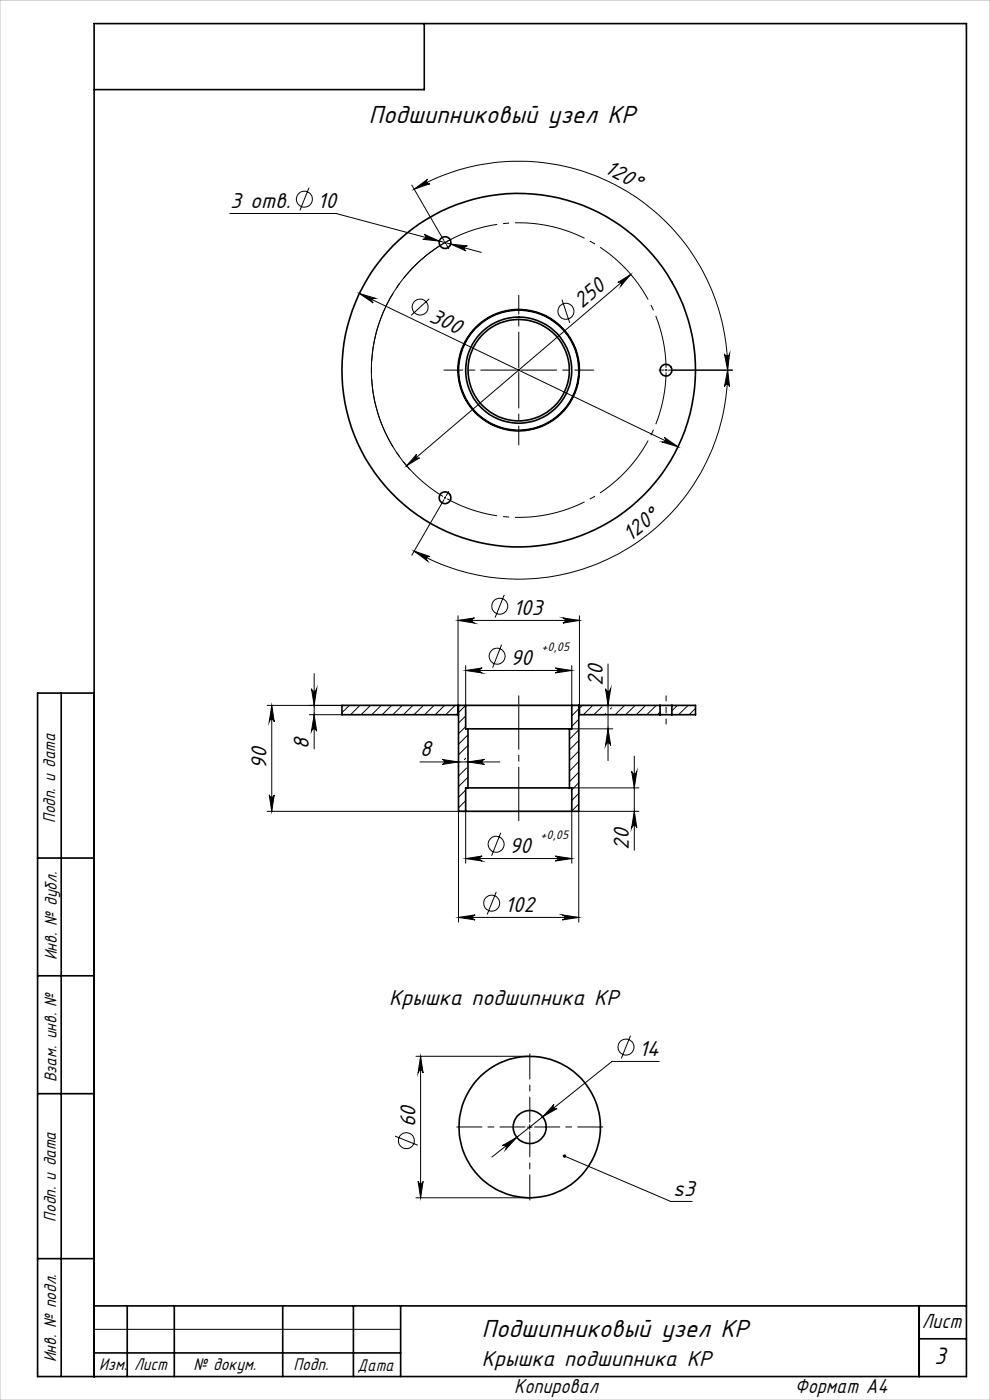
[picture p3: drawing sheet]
<svg xmlns="http://www.w3.org/2000/svg" width="210mm" height="297mm" viewBox="0 0 210 297" stroke-linecap="round" stroke-linejoin="round" font-family="sans-serif">
<g fill="none" stroke="#000" stroke-width=".21">
<path d="M65.5 39.8l-1.9 4.9M87.3 39.3l6.4 10.9M48.8 45.3h22.5l30.8 8.2M87.8 40.1l2.9-2.1a.54 .54 0 0 0-.2 .7 .54 .54 0 0 0 .7 .3zM87.8 40.1a44.3 44.3 0 0 1 66.5 38.4 44.3 44.3 0 0 1-66.5 38.4M90 49.7l3.2 1.4-3.5-.3a.55 .55 0 0 0 .6-.4 .55 .55 0 0 0-.3-.7zM94.3 51.3l.1 .2M94.4 51.5l-.2 .1M94.4 51.5l.1 .2M94.6 51.3l-.2 .2M95.6 51.8l3.5 .4a.55 .55 0 0 0-.6 .4 .55 .55 0 0 0 .3 .6zM95.7 50.8a31.2 31.2 0 0 0-8.8 48.8"/>
<path d="M131.1 59.9l2.7-1.7-2.1 2.5a.49 .49 0 0 0 0-.7 .49 .49 0 0 0-.6-.1zM133.8 58.2l-47.5 40.6M76.2 62.3l3.4 1a.55 .55 0 0 0-.7 .3 .55 .55 0 0 0 .3 .7zM76.2 62.3l67.6 32.5M91.1 63.4l-3.9 3.5M119.2 63.6l1.7 4.9M142.8 78.5h12.6M153.7 75.1a.55 .55 0 0 0 .5 .4 .55 .55 0 0 0 .6-.5l-.5 3.5zM154.3 78.5l.5 3.6a.55 .55 0 0 0-.6-.6 .55 .55 0 0 0-.5 .5zM88.4 96.4a.49 .49 0 0 0-.1 .7 .49 .49 0 0 0 .7 0l-2.7 1.7zM140.9 92.8l2.9 2-3.4-1a.55 .55 0 0 0 .7-.3 .55 .55 0 0 0-.2-.7zM87.8 116.9l3.4 1.2a.54 .54 0 0 0-.7 .2 .54 .54 0 0 0 .2 .7z"/>
<path d="M93.7 106.9l-6.4 10.9M97.2 130.6v19M97.2 131.6h25.7M97.2 131.6l3.4-.5a.55 .55 0 0 0-.5 .5 .55 .55 0 0 0 .5 .6zM106.4 136.8l-1.9 4.8M107 126.2l-2 4.8M119.4 131.1l3.5 .5-3.5 .6a.55 .55 0 0 0 .5-.6 .55 .55 0 0 0-.5-.5zM122.9 130.6v19M56.7 149.6h73.3M57.6 149.6l.6 3.5a.53 .53 0 0 0-.6-.5 .53 .53 0 0 0-.5 .5zM57.6 149.6v22.5M65.6 151.6h6.9"/>
<path d="M66.1 146.1a.55 .55 0 0 0 .5 .6 .55 .55 0 0 0 .6-.6l-.6 3.5zM66.6 151.6l.6 3.5a.55 .55 0 0 0-.6-.5 .55 .55 0 0 0-.5 .5zM66.6 142.9v16M74.1 149.6l-1.6 1.6M76.3 149.6l-1.9 2M78.6 149.6l-2 2M80.9 149.6l-2.1 2M83.1 149.6l-2 2M85.3 149.6l-2 2M87.6 149.6l-2 2M89.8 149.6l-2 2M92.1 149.6l-2 2"/>
<path d="M94.3 149.6l-2 2M96.6 149.6l-2.1 2M97.2 151.3l-.4 .3M98.8 142.2l3.5-.5a.53 .53 0 0 0-.5 .5 .53 .53 0 0 0 .5 .6zM98.8 141.2v8.4M98.8 142.2h22.5M98.8 149.6l-1.5 1.6M98.8 151.9l-1.5 1.5M98.8 154.2l-1.5 1.4M99.3 155.9l-2 2M99.3 158.1l-2 2M117.8 141.7l3.5 .5-3.5 .6a.53 .53 0 0 0 .5-.6 .53 .53 0 0 0-.5-.5z"/>
<path d="M120.8 154.6h9.2M121.3 141.2v8.4M122.8 152.6l-1.5 1.5M122.8 159.3l-2 2M122.8 150.4l-1.5 1.5M122.8 154.8l-2 2M122.8 157.1l-2 2M123.5 149.6l-.6 .6M125.7 149.6l-1.9 2M127.7 149.9l-1.7 1.7M128.4 146.1a.55 .55 0 0 0 .6 .6 .55 .55 0 0 0 .5-.6l-.5 3.5zM128.5 151.4l-.3 .2"/>
<path d="M129 154.6l.5 3.5a.55 .55 0 0 0-.5-.5 .55 .55 0 0 0-.6 .5zM129 140.9v20.5M129.7 150.1l-.2 .3M132.5 149.6l-2 2M134.7 149.6l-2 2M136.9 149.6l-1.9 2M139.2 149.6l-2 2M140 151.1l-.5 .5M143.7 149.6l-1.2 1.2M145.9 149.6l-2 2M147.5 150.3l-1.3 1.3M56.7 172.1l42.1 .1v10.9"/>
<path d="M57.1 168.6a.53 .53 0 0 0 .5 .5 .53 .53 0 0 0 .6-.5l-.6 3.5zM89.1 161.6h16.9M93.8 161.1l3.5 .5-3.5 .6a.53 .53 0 0 0 .5-.6 .53 .53 0 0 0-.5-.5zM97.3 172.2v23.4M98.8 160.9l-.3 .2M98.8 167.6l-1.5 1.5M98.8 169.9l-1.5 1.5M99 162.9l-1.7 1.7M99.3 161.6l3.5-.5a.53 .53 0 0 0-.5 .5 .53 .53 0 0 0 .5 .6zM99.3 164.9l-2 2M99.3 167.1h.1M106.2 176.7l-1.9 4.8"/>
<path d="M121.3 172.2v10.9M121.3 167.1h14.2M122.8 170.6l-1.5 1.4M122.8 161.6l-2 2M122.8 163.8l-2 2M122.8 166l-1.5 1.6M122.8 168.3l-1.5 1.5M122.8 172.2v23.4M122.8 172.1h12.7M134 163.6a.55 .55 0 0 0 .5 .6 .55 .55 0 0 0 .6-.6l-.6 3.5zM134.5 172.1l.6 3.5a.55 .55 0 0 0-.6-.5 .55 .55 0 0 0-.5 .5zM134.5 160.4v20"/>
<path d="M97.3 194.6l3.5-.5a.53 .53 0 0 0-.5 .5 .53 .53 0 0 0 .5 .6zM97.3 194.6h25.5M98.8 182.1l3.5-.5a.53 .53 0 0 0-.5 .5 .53 .53 0 0 0 .5 .6zM98.8 182.1h22.5M105.3 189.2l-2 4.8M117.8 181.6l3.5 .5-3.5 .6a.53 .53 0 0 0 .5-.6 .53 .53 0 0 0-.5-.5zM119.3 194.1l3.5 .5-3.5 .6a.53 .53 0 0 0 .5-.6 .53 .53 0 0 0-.5-.5zM133.7 219.7l-1.9 4.8M88.2 224.1h24.2M89.2 224.1l.5 3.5a.53 .53 0 0 0-.5-.5 .53 .53 0 0 0-.5 .5zM89.2 224.1v30M111.9 239.1h1"/>
<path d="M112.4 238.6v1M117.5 234.3a.54 .54 0 0 0-.1 .8 .54 .54 0 0 0 .8 .1l-3.1 1.7zM139.8 225.2h-10l-25.4 20.3M83.8 241l4.8 2M88.2 254.1h24.2M88.7 250.6a.53 .53 0 0 0 .5 .5 .53 .53 0 0 0 .5-.5l-.5 3.5zM106.6 243l3-1.7-2.4 2.6a.54 .54 0 0 0 .1-.8 .54 .54 0 0 0-.7-.1zM119.7 245.2l22.6 9.7h4.5M20 282h65"/>
<circle cx="64.6" cy="42.2" r="1.69"/>
<circle cx="89.1" cy="65.2" r="1.7"/>
<circle cx="120" cy="66" r="1.68"/>
<circle cx="105.4" cy="139.2" r="1.7"/>
<circle cx="106" cy="128.6" r="1.69"/>
<circle cx="105.2" cy="179.1" r="1.7"/>
<circle cx="104.3" cy="191.6" r="1.69"/>
<circle cx="132.8" cy="222.1" r="1.69"/>
<circle cx="86.2" cy="242" r="1.69"/>
</g>
<g fill="none" stroke="#000" stroke-width=".35">
<path d="M90 5v14h-70M13 147v145M20 147h-12v145h197v-287h-185v287M97.2 151.6h.1M97.2 149.6h.1M97.2 149.6h-24.7v2h24.7M97.2 149.6v2M97.3 149.6h1.5M97.3 149.6v22.5h1.5M98.8 149.6h22.5M98.8 149.6v5h.5M99.3 154.6h21.5"/>
<path d="M99.3 154.6v12.5M120.8 154.6v12.5M121.3 149.6v5h-.5M121.3 149.6h1.5M122.8 151.6h.1M122.8 149.6h.1M122.8 149.6v22.5h-1.5M122.9 149.6h17.1M122.9 149.6v2M122.9 151.6h17.1M140 151.6h2.5M140 149.6h2.5"/>
<path d="M140 149.6v2M142.5 149.6h5v2h-5M142.5 149.6v2M98.8 172.1h22.5M99.3 167.1h21.5M99.3 167.1h-.5v5M120.8 167.1h.5v5M8 182h12M8 207h12M8 232h12M8 267h12M20 277h185"/>
<path d="M27 277v15M37 277v15M60 277v15M75 277v15M85 277v15M195 277v15M20 287h65M195 284h10"/>
<circle cx="94.4" cy="51.5" r="1.25"/>
<circle cx="110" cy="78.5" r="37.5"/>
<circle cx="110" cy="78.5" r="12.9"/>
<circle cx="110" cy="78.5" r="11.3"/>
<circle cx="110" cy="78.5" r="12.8"/>
<circle cx="110" cy="78.5" r="10.8"/>
<circle cx="141.3" cy="78.5" r="1.24"/>
<circle cx="94.4" cy="105.6" r="1.26"/>
<circle cx="112.4" cy="239.1" r="15"/>
<circle cx="112.4" cy="239.1" r="3.5"/>
</g>
<path d="M0 0h210v297h-210z" fill="none" stroke="#c0c0c0" stroke-width=".21"/>
<path d="M141.3 78.5v-.2M141.3 78.5v.3M94.4 105.6l.2 .1M94.4 105.6l-.2-.2" fill="none" stroke="#000" stroke-width=".21" stroke-dasharray="15.2 1.3 1.3 1.3" stroke-linecap="butt"/>
<path d="M94 51.7a31.3 31.3 0 0 0 0 53.6M141.3 78a31.3 31.3 0 0 0-46.4-26.8M94.9 105.8a31.3 31.3 0 0 0 46.4-26.8" fill="none" stroke="#000" stroke-width=".21" stroke-dasharray="15.2 1.3 1.3 1.3" stroke-dashoffset="4" stroke-linecap="butt"/>
<g fill="none" stroke="#000" stroke-width=".21" stroke-dasharray="15.2 1.3 1.3 1.3">
<path d="M94.2 51l-.5-.9M94.7 51.9l.5 .8M110 78.5v-.2M110 78.5h-.2M110 78.5v.3M110 78.5h.3M140.8 78.5h-1M141.3 78.5h.2M141.3 78.5h-.3M141.8 78.5h1M94.2 106l-.5 .9M94.4 105.6l-.1 .2"/>
<path d="M94.4 105.6l.1-.2M94.7 105.1l.5-.8"/>
</g>
<path d="M109.5 78.5h-15.3M110 78v-15.4M110 79v15.4M110.5 78.5h15.4" fill="none" stroke="#000" stroke-width=".21" stroke-dasharray="15.2 1.3 1.3 1.3" stroke-dashoffset="7.7"/>
<path d="M111.4 239.1h-14.5M112.4 238.1v-14.5M113.4 239.1h14.5M112.4 240.1v14.5" fill="none" stroke="#000" stroke-width=".21" stroke-dasharray="15.2 1.3 1.3 1.3" stroke-dashoffset="9.9"/>
<path d="M110 147.6v26.5" fill="none" stroke="#000" stroke-width=".21" stroke-dasharray="15.2 1.3 1.3 1.3" stroke-dashoffset="3.9"/>
<path d="M141.3 153.6v-6" fill="none" stroke="#000" stroke-width=".21" stroke-dasharray="15.2 1.3 1.3 1.3" stroke-dashoffset="14.1"/>
<g fill="#000">
<path d="M95.6 51.8l3.2 1.4a.55 .55 0 0 1-.3-.6 .55 .55 0 0 1 .6-.4zM90 49.7a.55 .55 0 0 1 .3 .7 .55 .55 0 0 1-.6 .4l3.5 .3zM97.2 131.6l3.4-.5a.55 .55 0 0 0-.5 .5 .55 .55 0 0 0 .5 .6zM119.4 131.1l3.5 .5-3.5 .6a.55 .55 0 0 0 .5-.6 .55 .55 0 0 0-.5-.5zM119.5 245l-.1 .1 .3 .1-.3-.1a.35 .35 0 0 0 .3 .5 .35 .35 0 0 0 .4-.5 .35 .35 0 0 0-.6-.1z"/>
<path d="M153.7 75.1a.55 .55 0 0 0 .5 .4 .55 .55 0 0 0 .6-.5l-.5 3.5zM87.8 40.1l2.9-2.1a.54 .54 0 0 0-.2 .7 .54 .54 0 0 0 .7 .3z"/>
<path d="M88.4 96.4l-2.1 2.4 2.7-1.7a.49 .49 0 0 1-.7-.1 .49 .49 0 0 1 .1-.6zM131.1 59.9a.49 .49 0 0 1 .6 .1 .49 .49 0 0 1 0 .7l2.1-2.5z"/>
<path d="M140.9 92.8a.55 .55 0 0 1 .2 .7 .55 .55 0 0 1-.7 .3l3.4 1zM76.2 62.3l3 2a.54 .54 0 0 1-.3-.7 .54 .54 0 0 1 .7-.3z"/>
<path d="M87.8 116.9l3.4 1.2a.54 .54 0 0 0-.7 .2 .54 .54 0 0 0 .2 .7zM154.3 78.5l.5 3.6a.55 .55 0 0 0-.6-.6 .55 .55 0 0 0-.5 .5z"/>
<path d="M66.1 146.1a.55 .55 0 0 0 .5 .6 .55 .55 0 0 0 .6-.6l-.6 3.5zM66.6 151.6l.6 3.5a.55 .55 0 0 0-.6-.5 .55 .55 0 0 0-.5 .5zM57.6 149.6l.6 3.5a.53 .53 0 0 0-.6-.5 .53 .53 0 0 0-.5 .5zM57.1 168.6a.53 .53 0 0 0 .5 .5 .53 .53 0 0 0 .6-.5l-.6 3.5zM128.4 146.1a.55 .55 0 0 0 .6 .6 .55 .55 0 0 0 .5-.6l-.5 3.5zM129 154.6l.5 3.5a.55 .55 0 0 0-.5-.5 .55 .55 0 0 0-.6 .5zM134 163.6a.55 .55 0 0 0 .5 .6 .55 .55 0 0 0 .6-.6l-.6 3.5zM134.5 172.1l.6 3.5a.55 .55 0 0 0-.6-.5 .55 .55 0 0 0-.5 .5z"/>
<path d="M98.8 142.2l3.5-.5a.53 .53 0 0 0-.5 .5 .53 .53 0 0 0 .5 .6zM117.8 141.7l3.5 .5-3.5 .6a.53 .53 0 0 0 .5-.6 .53 .53 0 0 0-.5-.5z"/>
<path d="M99.3 161.6l3.5-.5a.53 .53 0 0 0-.5 .5 .53 .53 0 0 0 .5 .6zM93.8 161.1l3.5 .5-3.5 .6a.53 .53 0 0 0 .5-.6 .53 .53 0 0 0-.5-.5z"/>
<path d="M97.3 194.6l3.5-.5a.53 .53 0 0 0-.5 .5 .53 .53 0 0 0 .5 .6zM119.3 194.1l3.5 .5-3.5 .6a.53 .53 0 0 0 .5-.6 .53 .53 0 0 0-.5-.5z"/>
<path d="M98.8 182.1l3.5-.5a.53 .53 0 0 0-.5 .5 .53 .53 0 0 0 .5 .6zM117.8 181.6l3.5 .5-3.5 .6a.53 .53 0 0 0 .5-.6 .53 .53 0 0 0-.5-.5z"/>
<path d="M89.2 224.1l.5 3.5a.53 .53 0 0 0-.5-.5 .53 .53 0 0 0-.5 .5zM88.7 250.6a.53 .53 0 0 0 .5 .5 .53 .53 0 0 0 .5-.5l-.5 3.5z"/>
<path d="M106.6 243a.54 .54 0 0 1 .7 .1 .54 .54 0 0 1-.1 .8l2.4-2.6zM117.5 234.3l-2.4 2.6 3.1-1.7a.54 .54 0 0 1-.8-.1 .54 .54 0 0 1 .1-.8z"/>
</g>
<g font-size="5.8">
<text x="78.2" y="26.1">Подшипниковый узел КР</text>
<text x="102.2" y="283.7">Подшипниковый узел КР</text>
</g>
<text font-size="5.6" x="198.2" y="289.3">3</text>
<g font-size="5.1">
<text x="128" y="36.6" transform="rotate(28 128 36.6)">120°</text>
<text x="48.8" y="44.1">3 отв.</text>
<text x="67.4" y="44.1">10</text>
<text x="123.4" y="65.6" transform="rotate(-41 123.4 65.6)">250</text>
<text x="90.8" y="68" transform="rotate(26 90.8 68)">300</text>
<text x="133.7" y="114.9" transform="rotate(-38 133.7 114.9)">120°</text>
<text x="108.8" y="130.5">103</text>
<text x="108.3" y="141.1">90</text>
<text x="127.9" y="145.5" transform="rotate(-90 127.9 145.5)">20</text>
<text x="65.5" y="158.9" transform="rotate(-90 65.5 158.9)">8</text>
<text x="89.1" y="160.5">8</text>
<text x="56.5" y="163.1" transform="rotate(-90 56.5 163.1)">90</text>
<text x="108" y="181">90</text>
<text x="133.4" y="180.4" transform="rotate(-90 133.4 180.4)">20</text>
<text x="107.1" y="193.5">102</text>
<text x="82.6" y="213.1">Крышка подшипника КР</text>
<text x="135.6" y="224">14</text>
<text x="88.1" y="239.2" transform="rotate(-90 88.1 239.2)">60</text>
<text x="142.8" y="253.7">s3</text>
<text x="102.2" y="289.8">Крышка подшипника КР</text>
</g>
<g font-size="4.8">
<text x="195.5" y="281.6">Лист</text>
<text x="109.1" y="295.5">Копировал</text>
<text x="168.6" y="295.6">Формат А4</text>
</g>
<g font-size="4">
<text x="11.7" y="174.6" transform="rotate(-90 11.7 174.6)">Подп. и дата</text>
<text x="12.1" y="203.8" transform="rotate(-90 12.1 203.8)">Инв. № дубл.</text>
<text x="12" y="229.6" transform="rotate(-90 12 229.6)">Взам. инв. №</text>
<text x="11.8" y="259.2" transform="rotate(-90 11.8 259.2)">Подп. и дата</text>
<text x="11.9" y="289" transform="rotate(-90 11.9 289)">Инв. № подл.</text>
<text x="21" y="290.7">Изм.</text>
<text x="28.5" y="290.7">Лист</text>
<text x="41" y="290.7">№ докум.</text>
<text x="62.2" y="290.7">Подп.</text>
<text x="75.9" y="290.7">Дата</text>
</g>
<g font-size="2.9">
<text x="114.8" y="138.2">+0,05</text>
<text x="114.6" y="178.1">+0,05</text>
</g>
</svg>
